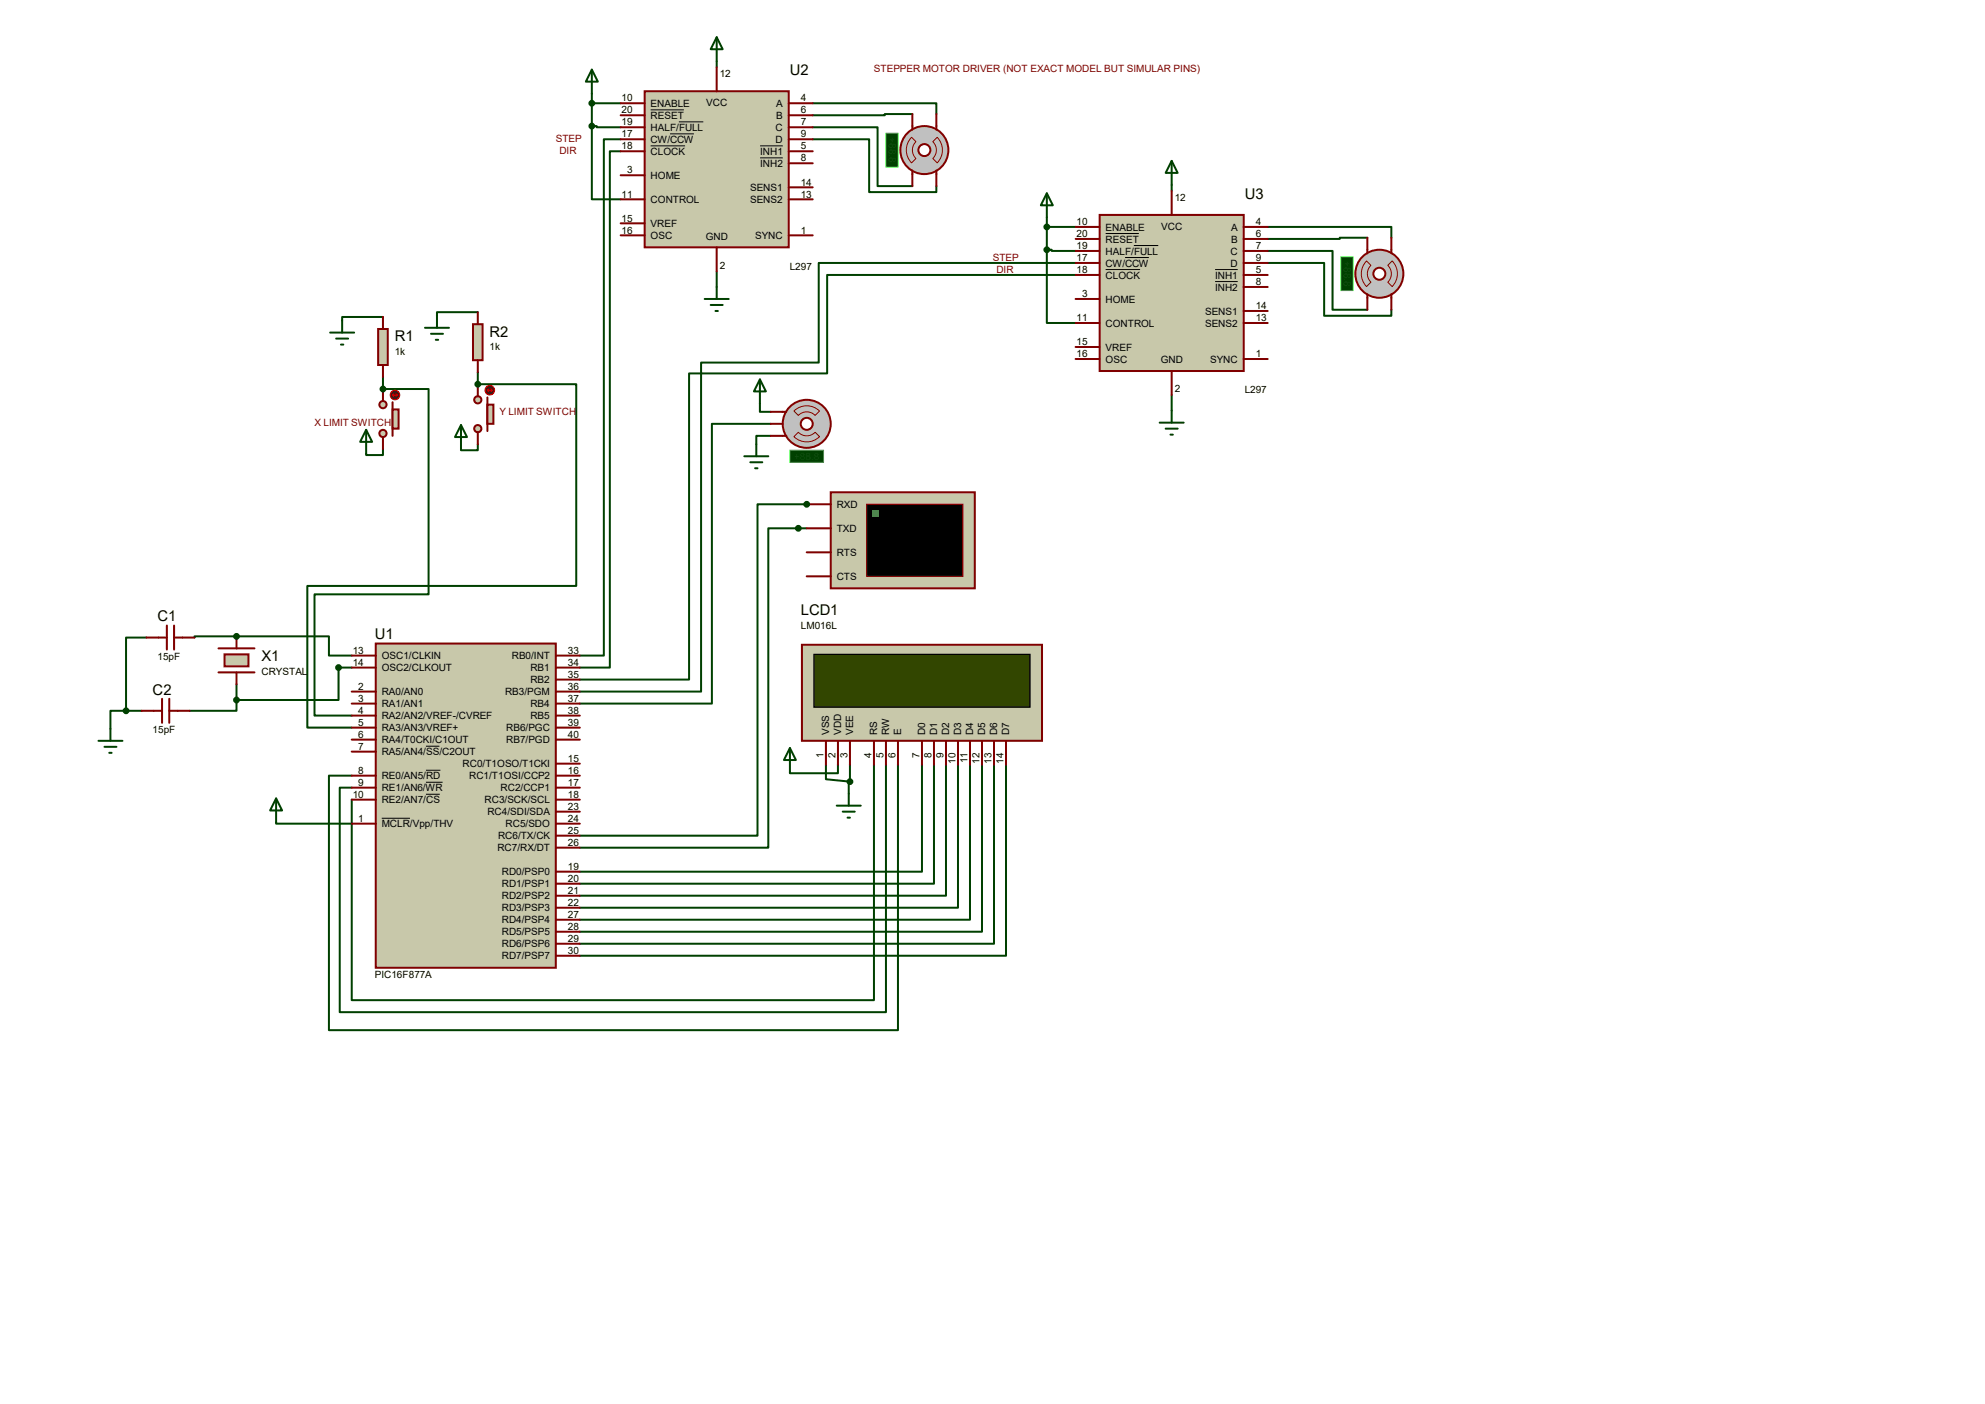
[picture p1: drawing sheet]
<svg xmlns="http://www.w3.org/2000/svg" width="420mm" height="297mm" viewBox="0 0 420 297" stroke-linecap="round" stroke-linejoin="round" font-family="sans-serif">
<path d="M50 134.6h19.6v4.1h4.8M58.4 174v.2h16" fill="none" stroke="#004000" stroke-width=".42"/>
<circle cx="50" cy="134.6" r=".21" fill="#004000"/>
<g fill="none" stroke="#004000" stroke-width=".42">
<path d="M101.1 66h-8.6v.8M101.1 94v1.2h-3.6v-.2M160.8 85.3v1.8h2.3M163.1 92.2h-3.1v1.8M31 134.9h-4.3v15.5M50 134.6h-8.9v.3M26.7 150.4h-3.3v3.8M26.7 150.4h3.3M50 148.1v2.3h-9.9M50 144.8v3.3M74.4 141.2h-2.8v6.9h-21.6M174.8 161.8v3l5 .6"/>
<path d="M177.3 161.8v1.8h-10.2v-.3M179.8 165.4h-.2v2.5M179.8 161.8v3.6M184.9 161.8v49.8h-110.5v-42.4M187.5 161.8v52.3h-115.6v-47.5h2.5M190 161.8v56.1h-120.4v-53.8h4.8M195.1 161.8v22.6h-72.4M197.6 161.8v25.1h-74.9M200.2 161.8v27.7h-77.5M202.7 161.8v30.2h-80M205.2 161.8v32.8h-82.5M207.8 161.8v35.3h-85.1"/>
<path d="M210.3 161.8v37.8h-87.6M212.9 161.8v40.4h-90.2"/>
</g>
<circle cx="101.1" cy="81.3" r=".21" fill="#004000"/>
<g fill="none" stroke="#004000" stroke-width=".42">
<path d="M125.2 19.8v6.9M151.6 13v1.2M125.2 26.7v15.5h6.1M125.2 26.7h1v.2h5.1M125.2 21.8h6.1M131.3 29.5h-3.5v109.2h-5.1M131.3 32h-2.3v109.2h-6.3M172 21.8h26.1v2.3M172 29.5h11.9v11.1h14.2v-1.2M172 26.9h13.7v12.5h7.3M193 24.1h-5.8v.3h-15.2M247.9 39.1v1.3"/>
<path d="M151.6 57.4v3.3M221.5 52.8v15.5h6.1M221.5 52.8h1v.3h5.1M221.5 48h6.1M221.5 46v6.8M227.6 55.6h-54.4v21.1h-24.9v69.6h-25.6M227.6 58.2h-52.6v20.8h-29.2v64.8h-23.1M268.2 48h26.2v2.3M268.2 55.6h12v11.2h14.2v-1.3M268.2 53.1h13.7v12.4h7.4M289.3 50.3h-5.8v.2h-15.3M101.1 78.7v2.6"/>
<path d="M247.9 83.6v3.3M170.7 106.7h-10.4v70.1h-37.6"/>
</g>
<circle cx="170.7" cy="106.7" r=".21" fill="#004000"/>
<path d="M81 67.1h-8.6v.7M81 95v1.3h-3.5v-.3M170.7 111.8h-8.1v67.5h-39.9" fill="none" stroke="#004000" stroke-width=".42"/>
<circle cx="81" cy="82.3" r=".21" fill="#004000"/>
<path d="M81 79.8v2.5h9.7v43.4h-24.2v25.7h7.9M101.1 81.3h20.8v42.7h-56.9v29.9h9.4M163.1 89.7h-12.5v59.1h-27.9" fill="none" stroke="#004000" stroke-width=".42"/>
<path d="M79.5 136.1h38.1v68.6h-38.1z" fill="#c8c8aa" stroke="#800000" stroke-width=".42"/>
<g fill="none" stroke="#800000" stroke-width=".42">
<path d="M46.2 137.2h7.6M74.4 138.7h5.1M117.6 138.7h5.1M46.2 142.2h7.6M74.4 146.3h5.1M74.4 148.8h5.1M74.4 151.4h5.1M74.4 156.5h5.1M74.4 159h5.1M74.4 141.2h5.1M74.4 153.9h5.1M117.6 146.3h5.1"/>
<path d="M117.6 148.8h5.1M117.6 151.4h5.1M117.6 156.5h5.1M117.6 141.2h5.1M117.6 153.9h5.1M117.6 143.8h5.1M74.4 164.1h5.1M74.4 166.6h5.1M74.4 169.2h5.1M74.4 174.2h5.1M117.6 164.1h5.1M117.6 166.6h5.1"/>
<path d="M117.6 169.2h5.1M117.6 179.3h5.1M117.6 176.8h5.1M117.6 174.2h5.1M117.6 171.7h5.1M117.6 161.5h5.1M117.6 184.4h5.1M117.6 186.9h5.1M117.6 199.6h5.1M117.6 197.1h5.1M117.6 194.6h5.1M117.6 192h5.1"/>
<path d="M117.6 189.5h5.1M117.6 202.2h5.1"/>
</g>
<path d="M90.1 157.9h2.9M80.8 173.1h5.9M90.1 162.9h3.1M90.1 165.5h3.5M90.1 168h2.9" fill="none" stroke="#000" stroke-width=".21"/>
<path d="M58.4 168.9l1.3 2.5h-2.6zM58.4 168.9v5.1" fill="none" stroke="#004000" stroke-width=".42"/>
<path d="M47.5 138.4h5.1v2.6h-5.1z" fill="#c8c8aa" stroke="#800000" stroke-width=".42"/>
<path d="M31 134.9h4.3M35.3 132.3v5.1M36.8 132.3v5.1M36.8 134.9h4.3M50 134.6v2.6M30 150.4h4.3M34.3 147.8v5.1M35.8 147.8v5.1M35.8 150.4h4.3M50 142.2v2.6" fill="none" stroke="#800000" stroke-width=".42"/>
<g fill="#004000" stroke="#004000" stroke-width=".42">
<circle cx="50" cy="134.6" r=".51"/>
<circle cx="26.7" cy="150.4" r=".51"/>
<circle cx="50" cy="148.1" r=".51"/>
<circle cx="71.6" cy="141.2" r=".51"/>
</g>
<path d="M20.8 156.7h5.1M22.1 158h2.5M23.1 159.3h.5M23.4 154.2v2.5" fill="none" stroke="#004000" stroke-width=".42"/>
<path d="M169.7 136.4h50.8v20.3h-50.8z" fill="#c8c8aa" stroke="#800000" stroke-width=".42"/>
<path d="M172.2 138.4h45.7v11.2h-45.7z" fill="#324600" stroke="#000" stroke-width=".25"/>
<g fill="none" stroke="#800000" stroke-width=".42">
<path d="M174.8 156.7v5.1M177.3 156.7v5.1M179.8 156.7v5.1M184.9 156.7v5.1M187.5 156.7v5.1M190 156.7v5.1M195.1 156.7v5.1M197.6 156.7v5.1M200.2 156.7v5.1M202.7 156.7v5.1M205.2 156.7v5.1M207.8 156.7v5.1"/>
<path d="M210.3 156.7v5.1M212.9 156.7v5.1"/>
</g>
<path d="M175.8 104.1h30.4v20.4h-30.4z" fill="#c8c8aa" stroke="#800000" stroke-width=".42"/>
<path d="M183.4 106.7h20.3v15.2h-20.3z" fill="#000" stroke="#800000" stroke-width=".25"/>
<path d="M184.7 107.9h1.2v1.3h-1.2z" fill="#0f0"/>
<path d="M170.7 106.7h5.1M170.7 116.8h5.1M170.7 111.8h5.1M170.7 121.9h5.1" fill="none" stroke="#800000" stroke-width=".42"/>
<g fill="#c8c8aa" stroke="#800000" stroke-width=".42">
<circle cx="101.1" cy="84.6" r=".76"/>
<circle cx="101.1" cy="90.7" r=".76"/>
</g>
<path d="M103.1 84.1v7.1" fill="none" stroke="#800000" stroke-width=".42"/>
<path d="M103.1 85.6h1.3v4.1h-1.3z" fill="#c8c8aa" stroke="#800000" stroke-width=".42"/>
<path d="M101.1 81.3v2.5M101.1 91.4v2.6" fill="none" stroke="#800000" stroke-width=".42"/>
<circle cx="103.6" cy="82.5" r="1.02" fill="#400000" stroke="#f00" stroke-width=".21"/>
<path d="M103.1 82.5h1M103.1 82.5l.3 .3M103.4 82.3l-.3 .2M103.9 82.3l.2 .2M104.1 82.5l-.2 .3" fill="none" stroke="#f00" stroke-width=".21"/>
<path d="M100.1 68.6h2v7.6h-2z" fill="#c8c8aa" stroke="#800000" stroke-width=".42"/>
<path d="M101.1 66v2.6M101.1 76.2v2.5" fill="none" stroke="#800000" stroke-width=".42"/>
<path d="M89.9 69.3h5.1M91.2 70.6h2.5M92.2 71.9h.5M92.5 66.8v2.5M97.5 89.9l1.3 2.6h-2.5zM97.5 89.9v5.1M167.1 158.2l1.3 2.6h-2.5zM167.1 158.2v5.1M177 170.4h5.1M178.3 171.7h2.5M179.3 173h.5M179.6 167.9v2.5" fill="none" stroke="#004000" stroke-width=".42"/>
<circle cx="179.8" cy="165.4" r=".51" fill="#004000" stroke="#004000" stroke-width=".42"/>
<circle cx="170.7" cy="89.7" r="5.1" fill="#c0c0c0" stroke="#800000" stroke-width=".42"/>
<circle cx="170.7" cy="89.7" r="1.27" fill="#fff" stroke="#800000" stroke-width=".42"/>
<path d="M165.6 87.1h.8M165.6 92.2h.8" fill="none" stroke="#800000" stroke-width=".42"/>
<path d="M167.1 95.2h7.1v2.6h-7.1z" fill="#004000" stroke="#0f0" stroke-width=".21"/>
<path d="M168 92.4l.9-1a2.46 2.46 0 0 0 3.6 0l.9 1a3.9 3.9 0 0 1-5.4 0zM168 87a3.9 3.9 0 0 1 5.4 0l-.9 .9a2.46 2.46 0 0 0-3.6 0z" fill="none" stroke="#800000" stroke-width=".21"/>
<path d="M163.1 89.7h2.5M163.1 87.1h2.5M163.1 92.2h2.5" fill="none" stroke="#800000" stroke-width=".42"/>
<path d="M157.5 96.5h5.1M158.7 97.8h2.6M159.8 99.1h.5M160 94v2.5M160.8 80.3l1.3 2.5h-2.6zM160.8 80.3v5" fill="none" stroke="#004000" stroke-width=".42"/>
<circle cx="101.1" cy="81.3" r=".51" fill="#004000" stroke="#004000" stroke-width=".42"/>
<path d="M136.4 19.3h30.5v33h-30.5z" fill="#c8c8aa" stroke="#800000" stroke-width=".42"/>
<g fill="none" stroke="#800000" stroke-width=".42">
<path d="M151.6 14.2v5.1M131.3 26.9h5.1M131.3 29.5h5.1M131.3 32h5.1M131.3 37.1h5.1M131.3 24.4h5.1M131.3 21.8h5.1M166.9 26.9h5.1M166.9 29.5h5.1M166.9 32h5.1M166.9 24.4h5.1M166.9 21.8h5.1"/>
<path d="M166.9 34.5h5.1M166.9 39.6h5.1M131.3 49.8h5.1M131.3 42.2h5.1M131.3 47.2h5.1M151.6 52.3v5.1M166.9 49.8h5.1M166.9 42.2h5.1"/>
</g>
<path d="M137.7 30.9h7.2M137.7 23.2h7M141.8 28.3h5M143.6 25.8h5.2M160.8 30.9h4.8M160.8 33.4h4.8" fill="none" stroke="#000" stroke-width=".21"/>
<path d="M125.2 14.7l1.3 2.6h-2.5zM125.2 14.7v5.1M151.6 7.9l1.3 2.5h-2.5zM151.6 7.9v5.1M149.1 63.2h5.1M150.4 64.5h2.5M151.4 65.8h.5M151.6 60.7v2.5" fill="none" stroke="#004000" stroke-width=".42"/>
<g fill="#004000" stroke="#004000" stroke-width=".42">
<circle cx="125.2" cy="21.8" r=".51"/>
<circle cx="125.2" cy="26.7" r=".51"/>
</g>
<circle cx="195.6" cy="31.8" r="5.1" fill="#c0c0c0" stroke="#800000" stroke-width=".42"/>
<circle cx="195.6" cy="31.7" r="1.27" fill="#fff" stroke="#800000" stroke-width=".42"/>
<path d="M193 26.7v.7M193 36.1v.7M198.1 26.7v.7M198.1 36.1v.7" fill="none" stroke="#800000" stroke-width=".42"/>
<path d="M187.5 28.2h2.5v7.1h-2.5z" fill="#004000" stroke="#0f0" stroke-width=".21"/>
<path d="M192.9 29l.9 1a2.46 2.46 0 0 0 0 3.5l-.9 1a3.9 3.9 0 0 1 0-5.5zM198.3 29a3.9 3.9 0 0 1 0 5.5l-.9-1a2.46 2.46 0 0 0 0-3.5z" fill="none" stroke="#800000" stroke-width=".21"/>
<path d="M193 24.1v2.6M193 36.8v2.6M198.1 24.1v2.6M198.1 36.8v2.6" fill="none" stroke="#800000" stroke-width=".42"/>
<path d="M232.7 45.5h30.4v33h-30.4z" fill="#c8c8aa" stroke="#800000" stroke-width=".42"/>
<g fill="none" stroke="#800000" stroke-width=".42">
<path d="M227.6 53.1h5.1M227.6 55.6h5.1M227.6 58.2h5.1M227.6 50.5h5.1M227.6 48h5.1M247.9 40.4v5.1M263.1 53.1h5.1M263.1 55.6h5.1M263.1 58.2h5.1M263.1 50.5h5.1M263.1 48h5.1M227.6 63.2h5.1"/>
<path d="M227.6 75.9h5.1M227.6 68.3h5.1M227.6 73.4h5.1M247.9 78.5v5.1M263.1 60.7h5.1M263.1 75.9h5.1M263.1 68.3h5.1M263.1 65.8h5.1"/>
</g>
<path d="M233.9 57h7.3M233.9 49.4h7.1M238 54.5h5.1M239.9 51.9h5.2M257.1 57h4.8M257.1 59.6h4.8" fill="none" stroke="#000" stroke-width=".21"/>
<path d="M247.9 34l1.3 2.6h-2.6zM247.9 34v5.1M221.5 40.9l1.3 2.5h-2.6zM221.5 40.9v5.1M245.4 89.4h5M246.6 90.7h2.6M247.6 91.9h.6M247.9 86.9v2.5" fill="none" stroke="#004000" stroke-width=".42"/>
<g fill="#004000" stroke="#004000" stroke-width=".42">
<circle cx="221.5" cy="48" r=".51"/>
<circle cx="221.5" cy="52.8" r=".51"/>
</g>
<circle cx="291.8" cy="57.9" r="5.1" fill="#c0c0c0" stroke="#800000" stroke-width=".42"/>
<circle cx="291.8" cy="57.9" r="1.27" fill="#fff" stroke="#800000" stroke-width=".42"/>
<path d="M289.3 52.8v.8M294.4 52.8v.8M289.3 62.2v.8M294.4 62.2v.8" fill="none" stroke="#800000" stroke-width=".42"/>
<path d="M283.7 54.4h2.6v7.1h-2.6z" fill="#004000" stroke="#0f0" stroke-width=".21"/>
<path d="M289.1 55.2l1 .9a2.46 2.46 0 0 0 0 3.6l-1 .9a3.9 3.9 0 0 1 0-5.4zM294.6 55.2a3.9 3.9 0 0 1 0 5.4l-1-.9a2.46 2.46 0 0 0 0-3.6z" fill="none" stroke="#800000" stroke-width=".21"/>
<path d="M289.3 50.3v2.5M294.4 50.3v2.5M289.3 63v2.5M294.4 63v2.5" fill="none" stroke="#800000" stroke-width=".42"/>
<g fill="#004000" stroke="#004000" stroke-width=".42">
<circle cx="170.7" cy="106.7" r=".51"/>
<circle cx="168.9" cy="111.8" r=".51"/>
</g>
<g fill="#c8c8aa" stroke="#800000" stroke-width=".42">
<circle cx="81" cy="85.6" r=".76"/>
<circle cx="81" cy="91.7" r=".76"/>
</g>
<path d="M83.1 85.1v7.1" fill="none" stroke="#800000" stroke-width=".42"/>
<path d="M83.1 86.6h1.2v4.1h-1.2z" fill="#c8c8aa" stroke="#800000" stroke-width=".42"/>
<path d="M81 82.3v2.5M81 92.5v2.5" fill="none" stroke="#800000" stroke-width=".42"/>
<circle cx="83.6" cy="83.6" r="1.02" fill="#400000" stroke="#f00" stroke-width=".21"/>
<path d="M83.1 83.6h1M83.1 83.6l.2 .2M83.3 83.3l-.2 .3M83.8 83.3l.3 .3M84.1 83.6l-.3 .2" fill="none" stroke="#f00" stroke-width=".21"/>
<path d="M80 69.6h2v7.6h-2z" fill="#c8c8aa" stroke="#800000" stroke-width=".42"/>
<path d="M81 67.1v2.5M81 77.2v2.6" fill="none" stroke="#800000" stroke-width=".42"/>
<path d="M69.8 70.4h5.1M71.1 71.6h2.6M72.1 72.9h.5M72.4 67.8v2.6M77.5 90.9l1.2 2.6h-2.5zM77.5 90.9v5.1" fill="none" stroke="#004000" stroke-width=".42"/>
<circle cx="81" cy="82.3" r=".51" fill="#004000" stroke="#004000" stroke-width=".42"/>
<g font-size="3.1">
<text x="167.1" y="15.9">U2</text>
<text x="263.4" y="42">U3</text>
<text x="103.6" y="71.2">R2</text>
<text x="83.5" y="72.2">R1</text>
<text x="33.3" y="131.4">C1</text>
<text x="169.5" y="130.1">LCD1</text>
<text x="79.3" y="135.3">U1</text>
<text x="55.3" y="139.8">X1</text>
<text x="32.3" y="146.9">C2</text>
</g>
<g font-size="2.1">
<text x="152.3" y="16.4">12</text>
<text x="131.5" y="21.5">10</text>
<text x="137.7" y="22.6">ENABLE</text>
<text x="149.4" y="22.5">VCC</text>
<text x="164.2" y="22.6">A</text>
<text x="169.4" y="21.5">4</text>
<text x="131.5" y="26.5">19</text>
<text x="131.5" y="29.1">17</text>
<text x="131.5" y="24">20</text>
<text x="137.7" y="27.7">HALF/FULL</text>
<text x="137.7" y="25.1">RESET</text>
<text x="164.1" y="27.7">C</text>
<text x="164.2" y="25.1">B</text>
<text x="169.4" y="24">6</text>
<text x="169.4" y="26.5">7</text>
<text x="169.4" y="29.1">9</text>
<text x="131.5" y="31.6">18</text>
<text x="137.7" y="30.2">CW/CCW</text>
<text x="137.7" y="32.8">CLOCK</text>
<text x="160.8" y="32.8">INH1</text>
<text x="160.8" y="35.3">INH2</text>
<text x="164.1" y="30.2">D</text>
<text x="169.4" y="31.6">5</text>
<text x="169.4" y="34.2">8</text>
<text x="131.5" y="41.8">11</text>
<text x="132.7" y="36.7">3</text>
<text x="137.7" y="37.8">HOME</text>
<text x="158.7" y="40.4">SENS1</text>
<text x="169.4" y="39.2">14</text>
<text x="169.4" y="41.8">13</text>
<text x="131.5" y="46.9">15</text>
<text x="137.7" y="42.9">CONTROL</text>
<text x="158.7" y="42.9">SENS2</text>
<text x="227.8" y="47.6">10</text>
<text x="248.5" y="42.5">12</text>
<text x="265.7" y="47.6">4</text>
<text x="131.5" y="49.4">16</text>
<text x="137.7" y="50.5">OSC</text>
<text x="137.7" y="48">VREF</text>
<text x="149.3" y="50.7">GND</text>
<text x="159.8" y="50.5">SYNC</text>
<text x="169.4" y="49.4">1</text>
<text x="227.8" y="52.7">19</text>
<text x="227.8" y="50.2">20</text>
<text x="233.9" y="53.8">HALF/FULL</text>
<text x="233.9" y="51.3">RESET</text>
<text x="233.9" y="48.8">ENABLE</text>
<text x="245.7" y="48.7">VCC</text>
<text x="260.3" y="53.8">C</text>
<text x="260.5" y="48.8">A</text>
<text x="260.5" y="51.3">B</text>
<text x="265.7" y="50.2">6</text>
<text x="265.7" y="52.7">7</text>
<text x="152.3" y="56.8">2</text>
<text x="167.1" y="57">L297</text>
<text x="227.8" y="55.2">17</text>
<text x="227.8" y="57.8">18</text>
<text x="233.9" y="56.4">CW/CCW</text>
<text x="233.9" y="58.9">CLOCK</text>
<text x="257.1" y="58.9">INH1</text>
<text x="260.3" y="56.4">D</text>
<text x="265.7" y="55.2">9</text>
<text x="265.7" y="57.8">5</text>
<text x="228.9" y="62.9">3</text>
<text x="233.9" y="64">HOME</text>
<text x="257.1" y="61.5">INH2</text>
<text x="265.7" y="60.3">8</text>
<text x="265.7" y="65.4">14</text>
<text x="227.8" y="67.9">11</text>
<text x="233.9" y="69.1">CONTROL</text>
<text x="255" y="66.5">SENS1</text>
<text x="255" y="69.1">SENS2</text>
<text x="265.7" y="67.9">13</text>
<text x="83.5" y="75.1">1k</text>
<text x="103.6" y="74.1">1k</text>
<text x="227.8" y="75.6">16</text>
<text x="227.8" y="73">15</text>
<text x="233.9" y="76.7">OSC</text>
<text x="233.9" y="74.2">VREF</text>
<text x="245.6" y="76.8">GND</text>
<text x="256" y="76.7">SYNC</text>
<text x="265.7" y="75.6">1</text>
<text x="248.5" y="83">2</text>
<text x="263.4" y="83.2">L297</text>
<text x="177" y="107.4">RXD</text>
<text x="177" y="112.5">TXD</text>
<text x="177" y="117.6">RTS</text>
<text x="177" y="122.7">CTS</text>
<text x="169.5" y="133.1">LM016L</text>
<text x="33.3" y="139.6">15pF</text>
<text x="55.3" y="142.7">CRYSTAL</text>
<text x="74.6" y="138.3">13</text>
<text x="74.6" y="140.8">14</text>
<text x="80.8" y="139.4">OSC1/CLKIN</text>
<text x="80.8" y="142">OSC2/CLKOUT</text>
<text x="108.3" y="139.4">RB0/INT</text>
<text x="112.2" y="142">RB1</text>
<text x="120.1" y="143.4">35</text>
<text x="120.1" y="140.8">34</text>
<text x="120.1" y="138.3">33</text>
<text x="75.8" y="145.9">2</text>
<text x="75.8" y="148.5">3</text>
<text x="80.8" y="147.1">RA0/AN0</text>
<text x="80.8" y="149.6">RA1/AN1</text>
<text x="106.8" y="147.1">RB3/PGM</text>
<text x="112.2" y="149.6">RB4</text>
<text x="112.2" y="144.5">RB2</text>
<text x="120.1" y="148.5">37</text>
<text x="120.1" y="145.9">36</text>
<text x="32.3" y="155.1">15pF</text>
<text x="75.8" y="151">4</text>
<text x="75.8" y="153.5">5</text>
<text x="80.8" y="152.1">RA2/AN2/VREF-/CVREF</text>
<text x="80.8" y="154.7">RA3/AN3/VREF+</text>
<text x="107.1" y="154.7">RB6/PGC</text>
<text x="112.2" y="152.1">RB5</text>
<text x="120.1" y="153.5">39</text>
<text x="120.1" y="151">38</text>
<text x="175.4" y="155.4" transform="rotate(-90 175.4 155.4)">VSS</text>
<text x="178" y="155.4" transform="rotate(-90 178 155.4)">VDD</text>
<text x="180.5" y="155.4" transform="rotate(-90 180.5 155.4)">VEE</text>
<text x="185.6" y="155.4" transform="rotate(-90 185.6 155.4)">RS</text>
<text x="188.1" y="155.4" transform="rotate(-90 188.1 155.4)">RW</text>
<text x="190.7" y="155.4" transform="rotate(-90 190.7 155.4)">E</text>
<text x="195.7" y="155.4" transform="rotate(-90 195.7 155.4)">D0</text>
<text x="198.3" y="155.4" transform="rotate(-90 198.3 155.4)">D1</text>
<text x="200.8" y="155.4" transform="rotate(-90 200.8 155.4)">D2</text>
<text x="203.4" y="155.4" transform="rotate(-90 203.4 155.4)">D3</text>
<text x="205.9" y="155.4" transform="rotate(-90 205.9 155.4)">D4</text>
<text x="208.4" y="155.4" transform="rotate(-90 208.4 155.4)">D5</text>
<text x="211" y="155.4" transform="rotate(-90 211 155.4)">D6</text>
<text x="213.5" y="155.4" transform="rotate(-90 213.5 155.4)">D7</text>
<text x="75.8" y="156.1">6</text>
<text x="75.8" y="158.6">7</text>
<text x="80.8" y="157.2">RA4/T0CKI/C1OUT</text>
<text x="80.8" y="159.8">RA5/AN4/SS/C2OUT</text>
<text x="107.1" y="157.2">RB7/PGD</text>
<text x="120.1" y="156.1">40</text>
<text x="120.1" y="161.2">15</text>
<text x="174.2" y="160.4" transform="rotate(-90 174.2 160.4)">1</text>
<text x="176.8" y="160.4" transform="rotate(-90 176.8 160.4)">2</text>
<text x="179.3" y="160.4" transform="rotate(-90 179.3 160.4)">3</text>
<text x="184.4" y="160.4" transform="rotate(-90 184.4 160.4)">4</text>
<text x="186.9" y="160.4" transform="rotate(-90 186.9 160.4)">5</text>
<text x="189.5" y="160.4" transform="rotate(-90 189.5 160.4)">6</text>
<text x="194.6" y="160.4" transform="rotate(-90 194.6 160.4)">7</text>
<text x="197.1" y="160.4" transform="rotate(-90 197.1 160.4)">8</text>
<text x="199.6" y="160.4" transform="rotate(-90 199.6 160.4)">9</text>
<text x="202.2" y="161.6" transform="rotate(-90 202.2 161.6)">10</text>
<text x="204.7" y="161.5" transform="rotate(-90 204.7 161.5)">11</text>
<text x="207.3" y="161.6" transform="rotate(-90 207.3 161.6)">12</text>
<text x="209.8" y="161.6" transform="rotate(-90 209.8 161.6)">13</text>
<text x="212.3" y="161.6" transform="rotate(-90 212.3 161.6)">14</text>
<text x="75.8" y="163.7">8</text>
<text x="75.8" y="166.2">9</text>
<text x="80.8" y="164.8">RE0/AN5/RD</text>
<text x="80.8" y="167.4">RE1/AN6/WR</text>
<text x="97.9" y="162.3">RC0/T1OSO/T1CKI</text>
<text x="99.3" y="164.8">RC1/T1OSI/CCP2</text>
<text x="105.9" y="167.4">RC2/CCP1</text>
<text x="120.1" y="163.7">16</text>
<text x="120.1" y="166.2">17</text>
<text x="74.6" y="168.8">10</text>
<text x="75.8" y="173.9">1</text>
<text x="80.8" y="169.9">RE2/AN7/CS</text>
<text x="102.5" y="169.9">RC3/SCK/SCL</text>
<text x="103.1" y="172.5">RC4/SDI/SDA</text>
<text x="120.1" y="168.8">18</text>
<text x="120.1" y="173.9">24</text>
<text x="120.1" y="171.3">23</text>
<text x="80.8" y="175">MCLR/Vpp/THV</text>
<text x="105.4" y="177.5">RC6/TX/CK</text>
<text x="107" y="175">RC5/SDO</text>
<text x="120.1" y="178.9">26</text>
<text x="120.1" y="176.4">25</text>
<text x="105.2" y="180.1">RC7/RX/DT</text>
<text x="106.2" y="185.2">RD0/PSP0</text>
<text x="120.1" y="184">19</text>
<text x="106.2" y="187.7">RD1/PSP1</text>
<text x="106.2" y="190.2">RD2/PSP2</text>
<text x="120.1" y="186.6">20</text>
<text x="120.1" y="191.6">22</text>
<text x="120.1" y="189.1">21</text>
<text x="106.2" y="197.9">RD5/PSP5</text>
<text x="106.2" y="195.3">RD4/PSP4</text>
<text x="106.2" y="192.8">RD3/PSP3</text>
<text x="120.1" y="196.7">28</text>
<text x="120.1" y="194.2">27</text>
<text x="106.2" y="202.9">RD7/PSP7</text>
<text x="106.2" y="200.4">RD6/PSP6</text>
<text x="120.1" y="201.8">30</text>
<text x="120.1" y="199.3">29</text>
<text x="79.3" y="206.9">PIC16F877A</text>
</g>
<g font-size="2.1" fill="#800000">
<text x="184.9" y="15.2">STEPPER MOTOR DRIVER (NOT EXACT MODEL BUT SIMULAR PINS)</text>
<text x="117.6" y="30.1">STEP</text>
<text x="118.4" y="32.7">DIR</text>
<text x="210.1" y="55.3">STEP</text>
<text x="210.8" y="57.8">DIR</text>
<text x="105.7" y="87.8">Y LIMIT SWITCH</text>
<text x="66.5" y="90.1">X LIMIT SWITCH</text>
</g>
<g font-size="2.1" fill="#008000">
<text x="188" y="29.1" transform="rotate(90 188 29.1)">+88.8</text>
<text x="284.3" y="55.2" transform="rotate(90 284.3 55.2)">+88.8</text>
<text x="168" y="97.3">+88.8</text>
</g>
</svg>
